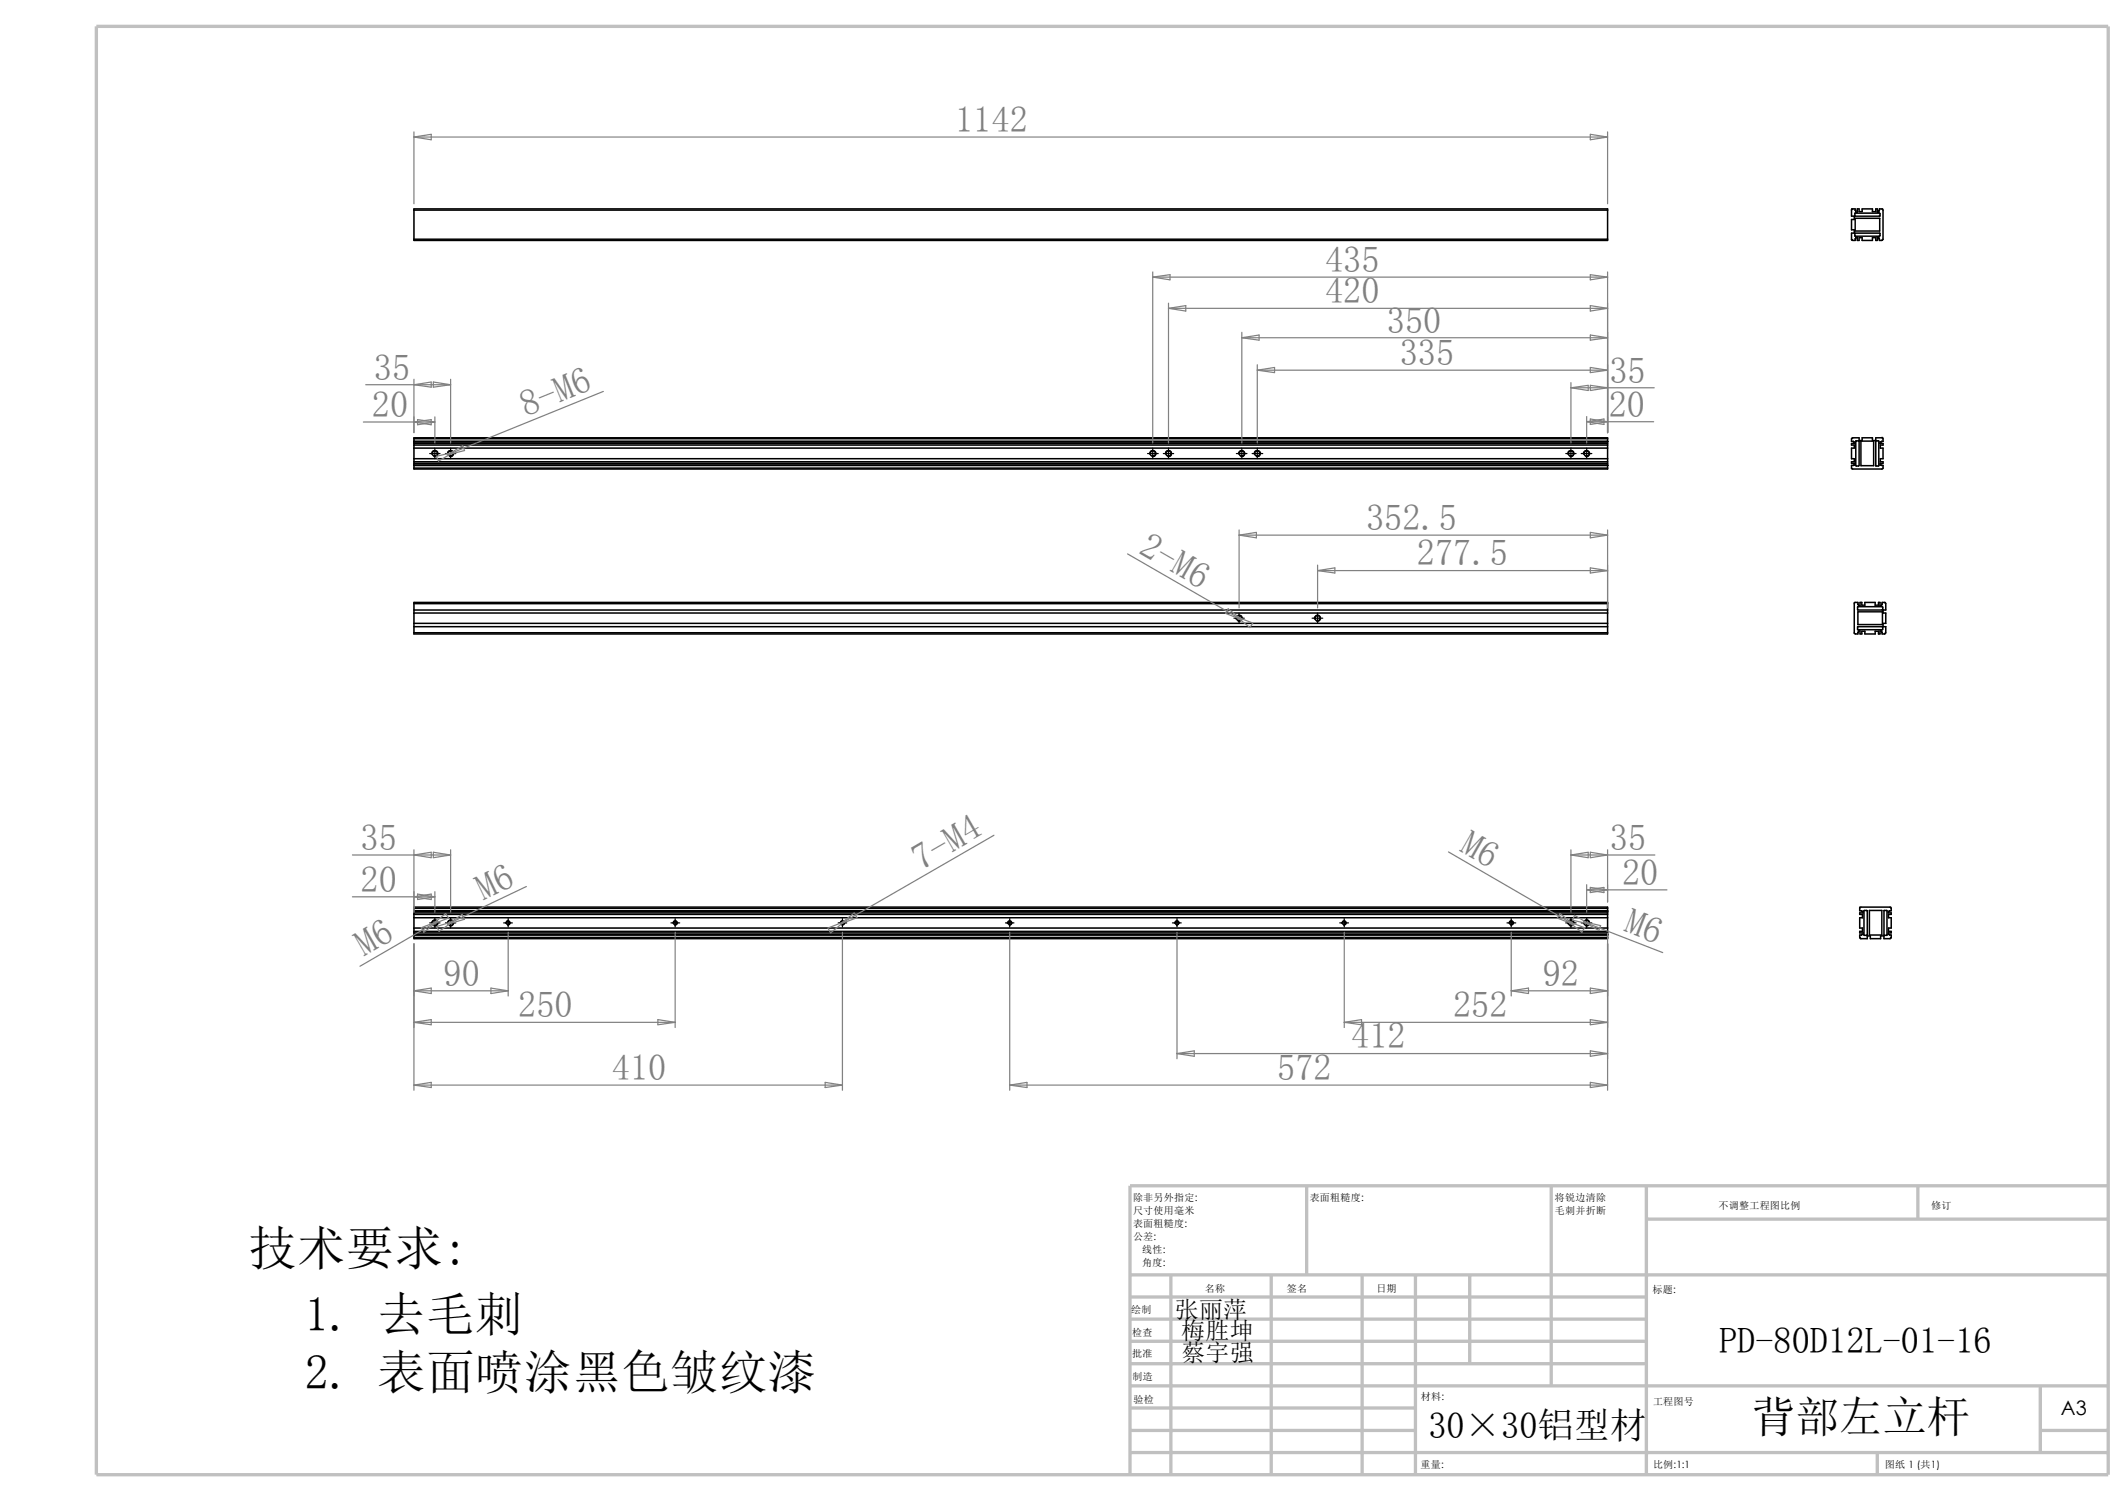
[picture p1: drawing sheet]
<svg xmlns="http://www.w3.org/2000/svg" width="297mm" height="210mm" viewBox="0 0 297 210" stroke-linecap="round" stroke-linejoin="round" font-family="sans-serif">
<g fill="none" stroke="#c0c0c0" stroke-width=".47">
<path d="M13.5 3.7h281v202.2h-281zM157.9 178h136.6M163.6 178v27.9M177.6 178v27.9M182.5 165.6v12.4M190.3 178v27.9M197.7 178v27.9M205.3 178v12.4M216.7 165.6v27.9M230 170.2h64.5M230 165.6v40.3M267.9 165.6v4.6"/>
<path d="M294.5 165.6h-136.6v40.3M157.9 190.4h72.1M157.9 187.3h72.1M157.9 199.7h39.8M157.9 193.5h136.6M157.9 184.2h72.1M157.9 196.6h39.8M157.9 181.1h72.1M285 199.7h9.5M285 193.5v9.3M157.9 202.8h136.6M262.3 202.8v3.1"/>
</g>
<g fill="none" stroke="#000" stroke-width=".21">
<path d="M57.8 29.3v-.1h166.8v.1M57.8 33.4v.2h166.8v-.2M57.8 29.3v4.1M57.8 29.3h166.8M57.8 33.4h166.8M224.6 29.3v4.1M258.7 29.2h.5v.4h.3v-.4h.2v.3h.4v-.3h1.5v.3h.4v-.3h.3v.4h.2l.1-.4h.4l.1 .1-.1 4.2-.4 .1-.1-.5h-.2v.5h-.3v-.4h-.4v.4h-1.5v-.4h-.4v.4h-.2v-.5h-.3v.5l-.5-.1v-.9h.3v-.5h-.3v-1.5h.3v-.4h-.3zM259.1 29.8h3.5v.3l-3.5 .1zM259.1 32.6h3.5v.3v.1h-3.5zM259.2 30.5h3.4v1.8h-3.4zM57.8 61.3v-.2h166.8v.2M57.8 65.4v.1h166.8v-.1"/>
<path d="M57.8 61.6v.1M57.8 64.9v.1M57.8 61.3h166.8M57.8 61.6h166.8M57.8 61.3v.3M57.8 61.7v3.2M57.8 65v.4M57.8 61.9h166.8M57.8 62.1h166.8M57.8 62.6h166.8M57.8 64.1h166.8M57.8 64.7h166.8"/>
<path d="M57.8 64.5h166.8M57.8 65.4h166.8M57.8 65h166.8M57.8 61.7h166.8M57.8 64.9h166.8M224.6 61.3v.4M224.6 64.9v.5M224.6 61.7v3.2M258.9 61.6v.1h.2v.2h-.4v.2h.3v.5h-.3v1.5h.3v.4h-.3v.2h.4v.2l-.2 .1M259.2 61.6h.4h.1v3.5l-.5-.1zM260 61.6h1.7v3.4h-1.7zM262 61.6h.5v3.5h-.5z"/>
<path d="M262.9 61.1l.2 .2v.3l-.5 .1v.2h.5v.2h-.4v.5h.4v1.5h-.4v.4h.4v.2h-.5v.2l.5 .1-.1 .5h-4.3v-.5h.3M262.9 61.1h-.9v.4h-.4v-.4h-1.5v.4h-.4v-.4h-.9l-.1 .2v.3h.3M57.8 84.3v-.2h166.8v.2M57.8 88.3v.2h166.8v-.2M57.8 84.3v4M57.8 84.3h166.8M57.8 85.2h166.8M57.8 87h166.8M57.8 85.6h166.8M57.8 88.3h166.8M57.8 87.5h166.8M224.6 84.3v4"/>
<path d="M259 84.2l.5-.1 .1 .5h.2v-.5h.3v.4h.4v-.4h1.5v.4h.4v-.4h.2v.5h.2l.1-.5h.5v.2v.9h-.3v.4h.3v1.4h-.3v.5h.3v.9l-.5 .1-.1-.4h-.2v.4h-.2v-.4h-.4v.4h-1.5v-.4h-.4v.4h-.3v-.4h-.2l-.1 .4h-.4zM259.5 87.5h3.5v.4h-3.5zM259.5 84.8l3.5-.1v.4l-.1 .1h-3.4zM259.5 85.4h3.5v1.8h-3.5zM57.8 126.8v-.1h166.8v.1M57.8 130.9v.2h166.8v-.2M57.8 127.2v.1M57.8 130.5h.1M57.8 126.8v.4M57.8 127.3v3.2M57.8 130.5v.4M57.8 126.8h166.8"/>
<path d="M57.8 127.2h166.8M57.8 127.7h166.8M57.8 127.5h166.8M57.8 128.1h166.8M57.8 129.6h166.8M57.8 130h166.8M57.8 130.3h166.8M57.8 130.6h166.8M57.8 130.9h166.8M57.8 127.3h166.8M57.8 130.5h166.8M224.6 127.2v.1"/>
<path d="M224.6 130.5h.1M224.6 126.8v.4M224.6 127.3v3.2M224.6 130.5v.4M259.8 126.7h4.3l.1 .5-.4 .1v.2h.4v.2h-.4v.4h.4v1.5h-.4v.4h.4v.3h-.4v.2l.4 .1v.4l-.2 .1h-.8v-.4h-.5v.4h-1.4v-.4h-.4v.4l-1.1-.1v-.4l.5-.1v-.2h-.5v-.3h.4v-.4h-.4v-1.5h.4v-.4h-.4v-.2h.5v-.2l-.5-.1zM260.4 127.2h.5l-.1 3.4h-.4zM261.2 127.1h1.7v3.5h-1.7zM263.2 127.1h.4v3.5h-.4z"/>
<circle cx="60.8" cy="63.3" r=".36"/>
<circle cx="63" cy="63.3" r=".36"/>
<circle cx="161.1" cy="63.3" r=".36"/>
<circle cx="163.3" cy="63.3" r=".36"/>
<circle cx="173.5" cy="63.3" r=".36"/>
<circle cx="175.7" cy="63.3" r=".36"/>
<circle cx="219.5" cy="63.3" r=".36"/>
<circle cx="221.7" cy="63.3" r=".36"/>
<circle cx="173.1" cy="86.3" r=".37"/>
<circle cx="184.1" cy="86.3" r=".37"/>
<circle cx="60.7" cy="128.9" r=".37"/>
<circle cx="62.9" cy="128.9" r=".37"/>
<circle cx="71" cy="128.9" r=".24"/>
<circle cx="94.3" cy="128.9" r=".25"/>
<circle cx="117.7" cy="128.9" r=".24"/>
<circle cx="141" cy="128.9" r=".24"/>
<circle cx="164.4" cy="128.9" r=".24"/>
<circle cx="187.8" cy="128.9" r=".24"/>
<circle cx="211.1" cy="128.9" r=".25"/>
<circle cx="219.5" cy="128.9" r=".37"/>
<circle cx="221.7" cy="128.9" r=".37"/>
</g>
<g fill="none" stroke="#000" stroke-width=".17">
<path d="M60 63.3h1.5M60.3 63.4a.45 .45 0 0 1 .5-.5 .45 .45 0 0 1 .4 .5 .45 .45 0 0 1-.6 .4M60.7 62.6v1.5M62.2 63.3h1.5M62.5 63.4a.45 .45 0 0 1 .5-.5 .45 .45 0 0 1 .4 .5 .45 .45 0 0 1-.6 .4M62.9 62.6v1.5M160.3 63.3h1.5M160.6 63.4a.44 .44 0 0 1 .4-.5 .44 .44 0 0 1 .5 .5 .44 .44 0 0 1-.5 .4M161 62.6v1.5M162.5 63.3h1.5M162.8 63.4a.44 .44 0 0 1 .4-.5 .44 .44 0 0 1 .5 .5 .44 .44 0 0 1-.5 .4M163.2 62.6v1.5"/>
<path d="M172.7 63.3h1.5M173.1 63.4a.44 .44 0 0 1 .4-.5 .44 .44 0 0 1 .4 .5 .44 .44 0 0 1-.5 .4M173.5 62.6v1.5M174.9 63.3h1.5M175.2 63.4a.44 .44 0 0 1 .4-.5 .44 .44 0 0 1 .5 .5 .44 .44 0 0 1-.5 .4M175.6 62.6v1.5M218.7 63.3h1.5M219 63.4a.45 .45 0 0 1 .5-.5 .45 .45 0 0 1 .4 .5 .45 .45 0 0 1-.6 .4M219.5 62.6v1.5M220.9 63.3h1.5M221.2 63.4a.44 .44 0 0 1 .5-.5 .44 .44 0 0 1 .4 .5 .44 .44 0 0 1-.6 .4M221.7 62.6v1.5"/>
<path d="M172.4 86.3h1.4M172.7 86.4a.45 .45 0 0 1 .4-.5 .45 .45 0 0 1 .5 .5 .45 .45 0 0 1-.6 .3M173.1 85.6v1.4M183.3 86.3h1.5M183.6 86.4a.44 .44 0 0 1 .4-.5 .44 .44 0 0 1 .5 .5 .44 .44 0 0 1-.6 .3M184.1 85.6v1.4M60 128.9h1.5M60.3 129a.45 .45 0 0 1 .4-.6 .45 .45 0 0 1 .5 .5 .45 .45 0 0 1-.6 .4M60.7 128.1v1.5M62.2 128.9h1.5M62.5 129a.45 .45 0 0 1 .4-.6 .45 .45 0 0 1 .5 .5 .45 .45 0 0 1-.6 .4M62.9 128.1v1.5"/>
<path d="M70.4 128.9h1.2M70.7 128.9a.3 .3 0 0 1 .3-.3 .3 .3 0 0 1 .3 .3 .3 .3 0 0 1-.4 .3M71 128.3v1.2M93.7 128.9h1.3M94.1 128.9a.3 .3 0 0 1 .2-.3 .3 .3 0 0 1 .3 .3 .3 .3 0 0 1-.3 .3M94.3 128.3v1.2M117.1 128.9h1.2M117.4 128.9a.31 .31 0 0 1 .3-.3 .31 .31 0 0 1 .3 .3 .31 .31 0 0 1-.4 .3M117.7 128.3v1.2M140.5 128.9h1.1M140.8 128.9a.31 .31 0 0 1 .2-.3 .31 .31 0 0 1 .4 .3 .31 .31 0 0 1-.4 .3M141.1 128.3v1.2"/>
<path d="M163.8 128.9h1.2M164.1 128.9a.31 .31 0 0 1 .3-.3 .31 .31 0 0 1 .3 .3 .31 .31 0 0 1-.4 .3M164.4 128.3v1.2M187.2 128.9h1.2M187.5 128.9a.3 .3 0 0 1 .3-.3 .3 .3 0 0 1 .3 .3 .3 .3 0 0 1-.4 .3M187.8 128.3v1.2M210.5 128.9h1.3M210.9 128.9a.3 .3 0 0 1 .2-.3 .3 .3 0 0 1 .3 .3 .3 .3 0 0 1-.3 .3M211.1 128.3v1.2M218.7 128.9h1.5M219 129a.45 .45 0 0 1 .4-.6 .45 .45 0 0 1 .5 .5 .45 .45 0 0 1-.6 .4M219.5 128.1v1.5"/>
<path d="M220.9 128.9h1.5M221.2 129a.44 .44 0 0 1 .4-.6 .44 .44 0 0 1 .5 .5 .44 .44 0 0 1-.6 .4M221.7 128.1v1.5"/>
</g>
<g fill="none" stroke="#808080" stroke-width=".17">
<path d="M57.8 18.4v10M57.8 19.1l2.4-.3v.7zM57.8 19.1h166.8M222.2 18.8l2.4 .3-2.4 .4zM224.6 18.4v10M161 38v23.8M161 38.7l2.4-.3v.7zM161 38.7h63.6M222.2 38.4l2.4 .3-2.4 .4zM224.6 38v22.4M50.8 58.9h9.9M51.1 53.7h11.8"/>
<path d="M57.8 53v7.4M57.8 53.7l2.4-.4v.8zM57.8 58.9l2.4-.3v.7zM58.3 58.6l2.4 .3-2.4 .4zM60.5 53.3l2.4 .4-2.4 .4zM60.7 58.2v3.6M62.9 53v8.8M84.3 54.7l-21 8.5M163.2 43.1l2.5-.4v.7zM163.2 43.1h61.4M163.2 42.3v19.5M173.5 47.2h51.1"/>
<path d="M173.5 46.4v15.4M173.5 47.2l2.4-.4v.7zM175.6 51.7l2.5-.4v.7zM175.6 51.7h49M175.6 50.9v10.9M219.5 53.4v8.4M219.5 54.1l2.4-.3v.7zM219.5 54.1h11.6M221.7 58.2v3.6M221.7 58.9l2.4-.4v.8zM221.7 58.9h9.3M222.2 42.7l2.4 .4-2.4 .3z"/>
<path d="M222.2 46.8l2.4 .4-2.4 .3zM222.2 51.3l2.4 .4-2.4 .3zM222.2 53.8l2.4 .3-2.4 .4zM222.2 58.5l2.4 .4-2.4 .4zM61 63.7l2.3-.5-2 1.2zM62.5 63.5l2.1-1.3 .3 .7zM63.3 63.2l-.8 .3M157.5 77.3l15.2 8.8M173.1 74.7l2.4-.4v.8zM173.1 74.7h51.5M173.1 74v10.9M184.1 79.7l2.4-.4v.7z"/>
<path d="M184.1 79.7h40.5M184.1 78.9v6M222.2 74.3l2.4 .4-2.4 .4zM222.2 79.3l2.4 .4-2.4 .3zM224.6 74v10.9M171.6 85l1.9 1.5-2.3-.9zM172.7 86.1l.8 .4M172.7 86.1l2.3 .9-.4 .6zM49.2 119.4h13.7M57.8 118.7v8.7M57.8 119.4l2.4-.4v.8zM60.5 119l2.4 .4-2.4 .4z"/>
<path d="M62.9 118.7v8.7M138.9 116.6l-21 12.1M202.4 119l16.7 9.7M219.5 119.4h11.7M219.5 118.7v8.7M219.5 119.4l2.4-.4v.8zM222.2 119l2.4 .4-2.4 .4zM224.6 118.7v7.2M49.2 125.2h11.5M57.8 138.3h13.2M57.8 131.8v20.4M57.8 125.2l2.4-.4v.8z"/>
<path d="M57.8 138.3l2.4-.3v.7zM58.3 124.8l2.4 .4-2.4 .4zM58.8 129.5l2.3-.8-1.9 1.5zM60.4 129.1l1.9-1.5 .4 .6zM60.4 129.1l-10.1 5.8M60.7 124.5v2.9M61 129.4l2.3-.7-2 1.3zM61.1 128.7l-.7 .4M62.6 129l2-1.3 .3 .7zM63.3 128.7l-.7 .3M68.6 138l2.4 .3-2.4 .4zM71 130.2v8.9"/>
<path d="M73.5 123.8l-10.2 4.9M94.3 130.2v13.3M115.7 129.6l2.2-.9-1.9 1.6zM117.4 129l1.9-1.5 .4 .6zM117.7 130.2v22M117.9 128.7l-.5 .3M141.1 130.2v22M164.4 130.2v17.6M187.8 130.2v13.3M211.1 138.3l2.4-.3v.7zM211.1 138.3h13.5M211.1 130.2v8.9"/>
<path d="M217.9 127.6l1.9 1.5-2.2-.9zM219.1 128.7l2.3 .8-.4 .7zM219.1 128.7l.7 .4M220 127.8l2 1.2-2.3-.5zM221.2 128.7l2.4 .5-.2 .7zM221.2 128.7l.8 .3M221.7 123.5v3.9M221.7 124.2h11.2M221.7 124.2l2.4-.3v.7zM222 129l10.3 4M222.2 138l2.4 .3-2.4 .4zM222.2 123.9l2.4 .3-2.4 .4z"/>
<path d="M224.6 130.3v21.9M57.8 142.7l2.4-.3v.7zM57.8 151.5l2.4-.4v.7zM57.8 142.7h36.5M57.8 151.5h59.9M91.9 142.4l2.4 .3-2.4 .4zM115.3 151.1l2.4 .4-2.4 .3zM141.1 151.5h83.5M141.1 151.5l2.4-.4v.7zM164.4 147.1h60.2M164.4 147.1l2.4-.4v.8zM187.8 142.7h36.8"/>
<path d="M187.8 142.7l2.4-.3v.7zM222.2 142.4l2.4 .3-2.4 .4zM222.2 146.7l2.4 .4-2.4 .4zM222.2 151.1l2.4 .4-2.4 .3z"/>
</g>
<g font-size="6.7">
<text x="34.7" y="176.6">技术要求:</text>
<text x="42.6" y="185.8">1. 去毛刺</text>
<text x="42.6" y="194">2. 表面喷涂黑色皱纹漆</text>
</g>
<text font-size="6.1" x="244.7" y="199.9">背部左立杆</text>
<g font-size="5.1" fill="#808080">
<text x="133.4" y="18.4">1142</text>
<text x="185.1" y="38">435</text>
<text x="185.1" y="42.3">420</text>
<text x="193.8" y="46.4">350</text>
<text x="52.2" y="53">35</text>
<text x="195.5" y="51">335</text>
<text x="224.8" y="53.4">35</text>
<text x="51.9" y="58.2">20</text>
<text x="73.5" y="58.2" transform="rotate(-22 73.5 58.2)">8-M6</text>
<text x="224.7" y="58.2">20</text>
<text x="158.9" y="77.3" transform="rotate(30 158.9 77.3)">2-M6</text>
<text x="190.8" y="74">352.5</text>
<text x="197.9" y="79">277.5</text>
<text x="50.4" y="118.7">35</text>
<text x="203.7" y="118.9" transform="rotate(30 203.7 118.9)">M6</text>
<text x="224.9" y="118.7">35</text>
<text x="50.4" y="124.5">20</text>
<text x="67.6" y="125.8" transform="rotate(-26 67.6 125.8)">M6</text>
<text x="128.7" y="121.6" transform="rotate(-30 128.7 121.6)">7-M4</text>
<text x="226.6" y="123.5">20</text>
<text x="226.7" y="130.1" transform="rotate(21 226.7 130.1)">M6</text>
<text x="50.9" y="133.7" transform="rotate(-30 50.9 133.7)">M6</text>
<text x="62" y="137.6">90</text>
<text x="215.5" y="137.6">92</text>
<text x="72.4" y="142">250</text>
<text x="203" y="142">252</text>
<text x="188.8" y="146.4">412</text>
<text x="85.5" y="150.8">410</text>
<text x="178.4" y="150.8">572</text>
</g>
<g font-size="5.1">
<text x="240.2" y="188.9">PD-80D12L-01-16</text>
<text x="199.6" y="200.7">30×30铝型材</text>
</g>
<g font-size="3.3">
<text x="164.1" y="184.1">张丽萍</text>
<text x="165" y="186.9">梅胜坤</text>
<text x="165" y="190">蔡宇强</text>
</g>
<text font-size="2.8" x="287.9" y="197.6">A3</text>
<g font-size="1.4">
<text x="158.3" y="167.7">除非另外指定:</text>
<text x="183" y="167.7">表面粗糙度:</text>
<text x="217.2" y="167.6">将锐边清除</text>
<text x="158.3" y="169.5">尺寸使用毫米</text>
<text x="158.3" y="171.4">表面粗糙度:</text>
<text x="158.3" y="173.2">公差:</text>
<text x="217.2" y="169.5">毛刺并折断</text>
<text x="240.1" y="168.7">不调整工程图比例</text>
<text x="269.8" y="168.9">修订</text>
<text x="159.6" y="176.8">角度:</text>
<text x="159.6" y="175">线性:</text>
<text x="158" y="183.4">绘制</text>
<text x="168.3" y="180.4">名称</text>
<text x="179.8" y="180.4">签名</text>
<text x="192.3" y="180.4">日期</text>
<text x="230.8" y="180.6">标题:</text>
<text x="158.2" y="186.5">检查</text>
<text x="158.2" y="189.5">批准</text>
<text x="158.2" y="192.7">制造</text>
<text x="158.4" y="195.9">验检</text>
<text x="198.5" y="195.4">材料:</text>
<text x="230.9" y="196.2">工程图号</text>
<text x="198.5" y="204.9">重量:</text>
<text x="230.9" y="204.9">比例:1:1</text>
<text x="263.3" y="204.9">图纸 1 (共1)</text>
</g>
</svg>
